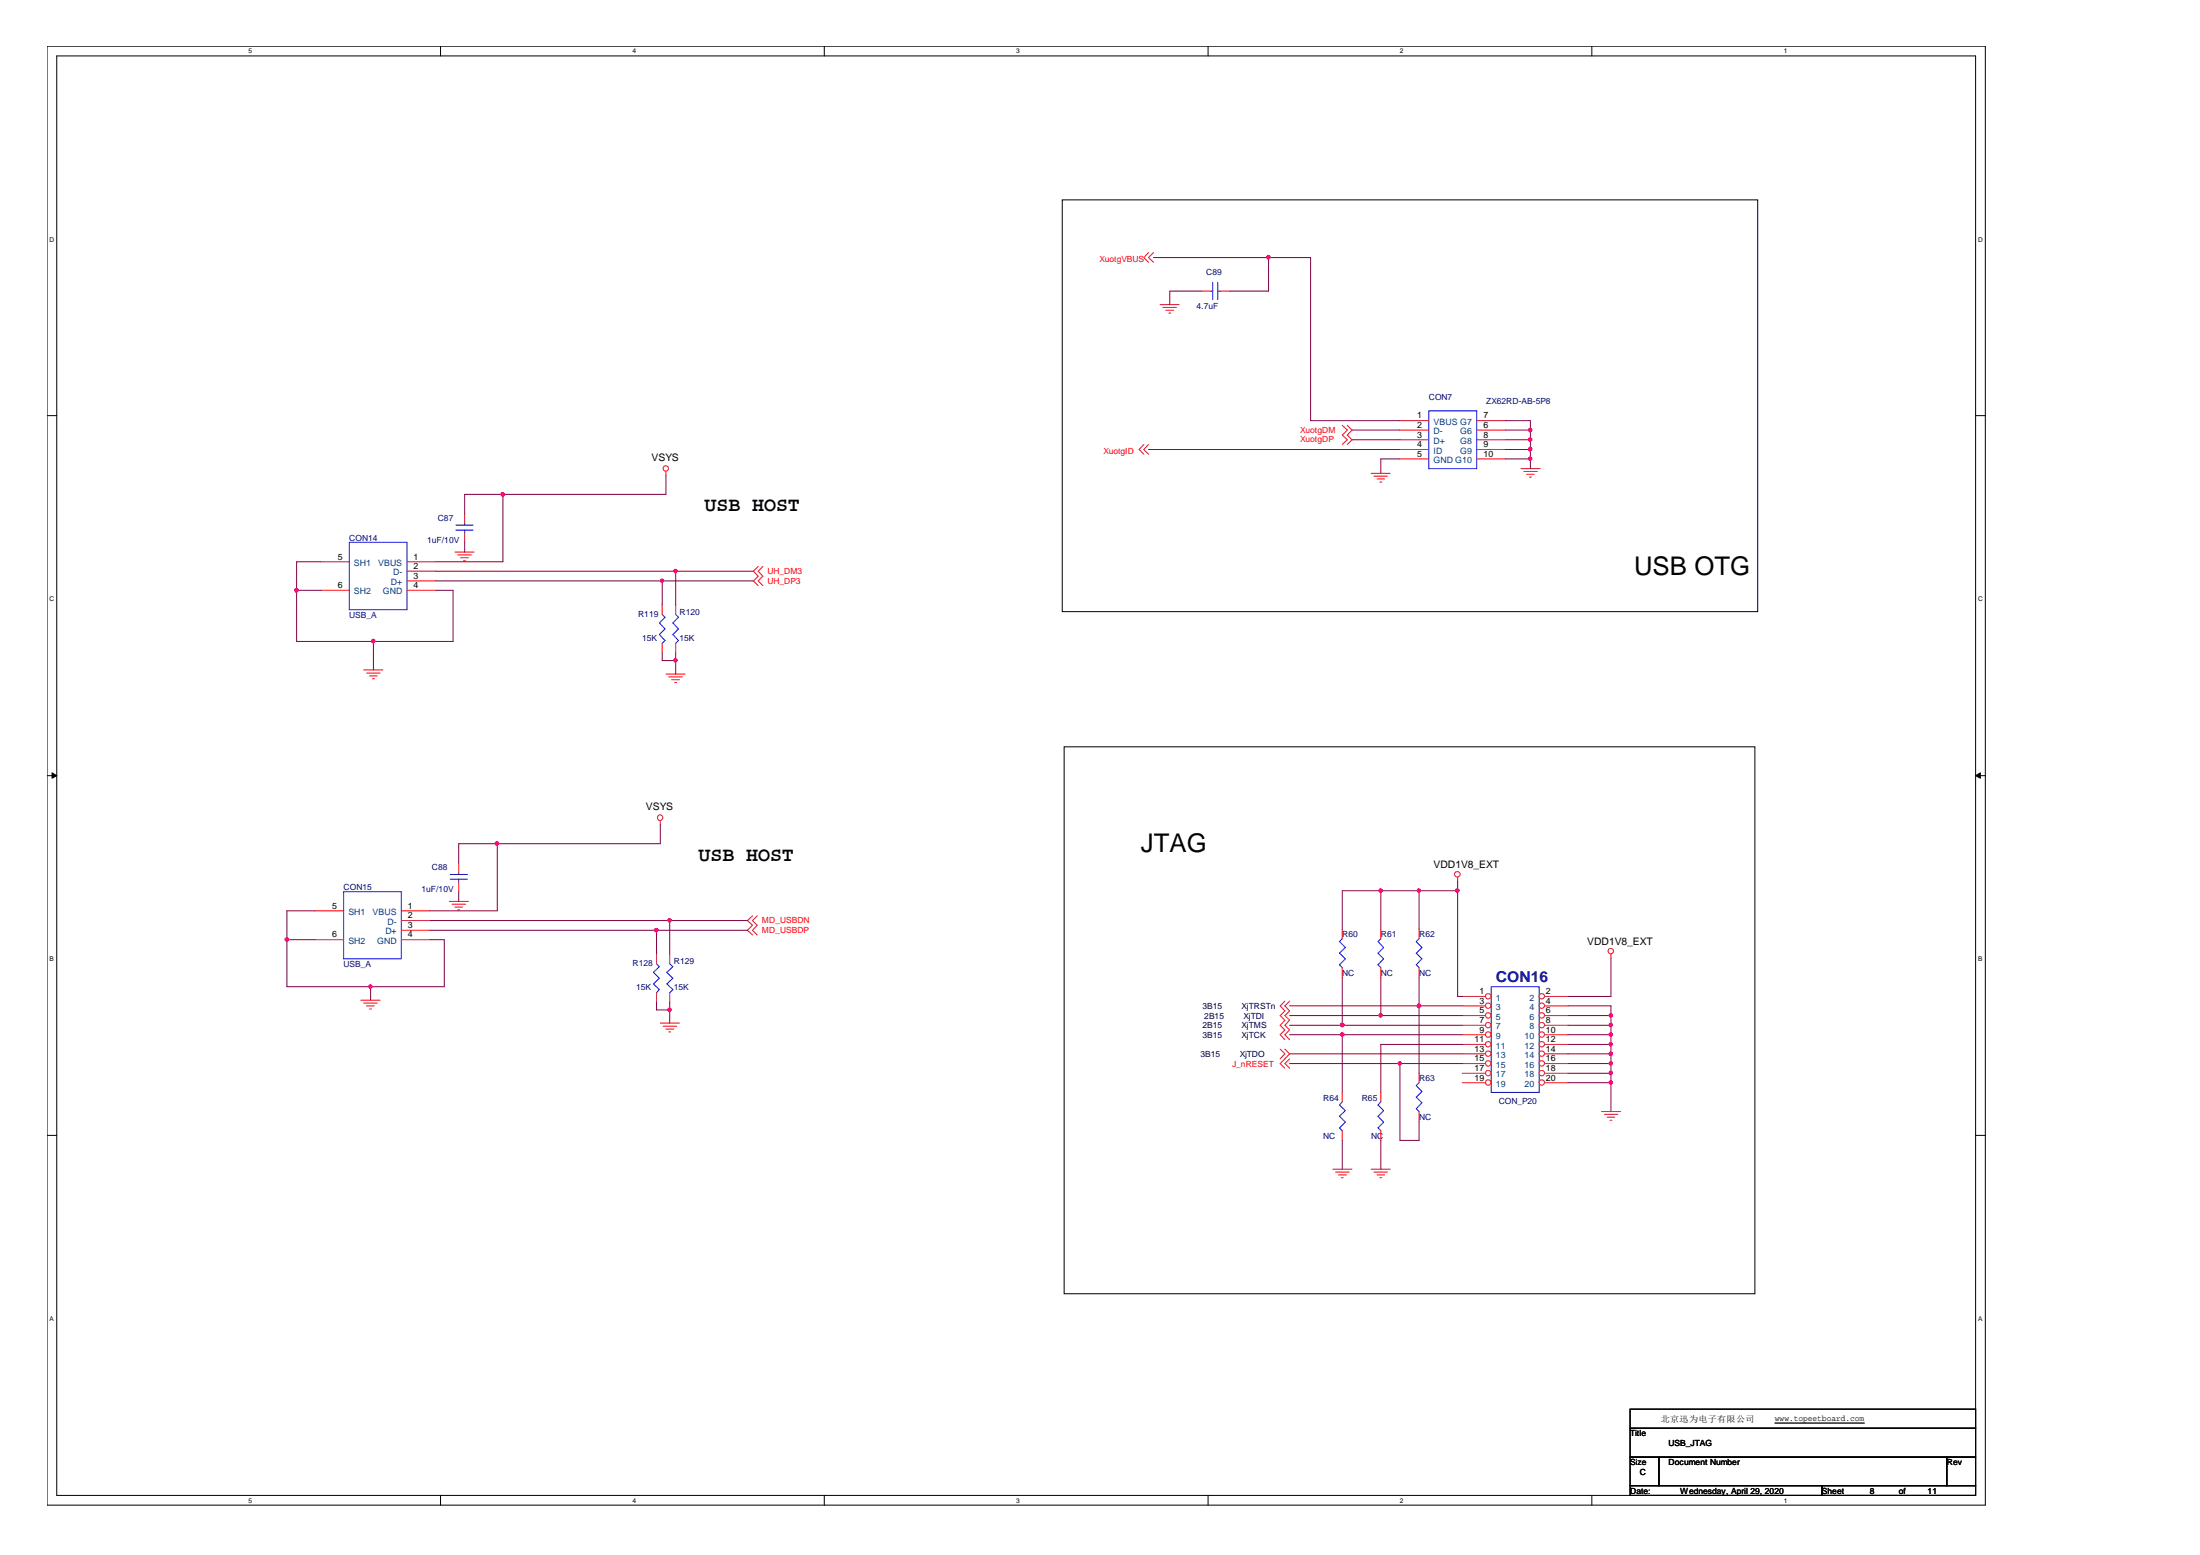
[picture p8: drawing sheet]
<svg xmlns="http://www.w3.org/2000/svg" width="297mm" height="210mm" viewBox="0 0 297 210" stroke-linecap="round" stroke-linejoin="round" font-family="sans-serif">
<path d="M6.3 6.2h261.8v197h-261.8zM7.7 7.5h259v194.4h-259z" fill="none" stroke="#000" stroke-width=".14"/>
<g fill="#fff">
<path d="M33.6 6.4h.5v1h-.5z"/>
<path d="M33.6 202h.5v1h-.5z"/>
</g>
<path d="M59.5 6.2v1.3M59.5 201.9v1.3" fill="none" stroke="#000" stroke-width=".14"/>
<g fill="#fff">
<path d="M85.4 6.4h.5v1h-.5z"/>
<path d="M85.4 202h.5v1h-.5z"/>
</g>
<path d="M111.3 6.2v1.3M111.3 201.9v1.3" fill="none" stroke="#000" stroke-width=".14"/>
<g fill="#fff">
<path d="M137.2 6.4h.5v1h-.5z"/>
<path d="M137.2 202h.5v1h-.5z"/>
</g>
<path d="M163.1 6.2v1.3M163.1 201.9v1.3" fill="none" stroke="#000" stroke-width=".14"/>
<g fill="#fff">
<path d="M189 6.4h.5v1h-.5z"/>
<path d="M189 202h.5v1h-.5z"/>
</g>
<path d="M214.9 6.2v1.3M214.9 201.9v1.3" fill="none" stroke="#000" stroke-width=".14"/>
<g fill="#fff">
<path d="M240.8 6.4h.5v1h-.5z"/>
<path d="M240.8 202h.5v1h-.5z"/>
<path d="M6.7 31.8h.6v1h-.6z"/>
<path d="M267.1 31.8h.6v1h-.6z"/>
<path d="M6.7 80.4h.6v1h-.6z"/>
<path d="M267.1 80.4h.6v1h-.6z"/>
</g>
<path d="M6.3 56.1h1.4M266.7 56.1h1.4" fill="none" stroke="#000" stroke-width=".14"/>
<g fill="#fff">
<path d="M6.7 129h.6v1h-.6z"/>
<path d="M267.1 129h.6v1h-.6z"/>
</g>
<path d="M6.3 104.7h1.4M266.7 104.7h1.4" fill="none" stroke="#000" stroke-width=".14"/>
<g fill="#000" stroke="#000" stroke-width=".14">
<path d="M7 104.3l.7 .4-.7 .3z" fill-rule="evenodd"/>
<path d="M266.7 104.7l.7-.4v.7z" fill-rule="evenodd"/>
</g>
<g fill="#fff">
<path d="M6.7 177.5h.5v1h-.5z"/>
<path d="M267.1 177.5h.5v1h-.5z"/>
</g>
<path d="M143.4 27h93.9v55.6h-93.9zM143.7 100.8h93.2v73.8h-93.2zM6.3 153.3h1.4M266.7 153.3h1.4M220.1 190.2h46.6v2.6h-46.6zM220.1 192.8h46.6v3.9h-46.6zM220.1 196.7h3.9v3.8h-3.9zM224 196.7h38.8v3.8h-38.8zM262.8 196.7h3.9v3.8h-3.9zM220.1 200.5h25.9v1.4h-25.9zM246 200.5h20.7v1.4h-20.7z" fill="none" stroke="#000" stroke-width=".14"/>
<path d="M239.6 192.1h12.1" fill="none" stroke="#000" stroke-width=".18"/>
<g fill="none" stroke="#f00" stroke-width=".14">
<path d="M155.1 34.1l-.7 .7 .7 .6M155.7 34.1l-.6 .7 .6 .6M156.6 41.1h2.6M157 41.5h1.8M157.4 41.9h1.1M157.8 42.3h.3M181.2 57.4l.7 .7-.7 .6 .7 .7-.7 .6M181.9 57.4l.6 .7-.6 .6 .6 .7-.6 .6M61.4 74.5h2.6M61.8 74.9h1.8M62.2 75.3h1M62.6 75.7h.3"/>
<path d="M89.9 63.6v.5M102.4 76.5l-.7 .6 .7 .7-.7 .6 .7 .7M103 76.5l-.6 .6 .6 .7-.6 .6 .6 .7M154.4 60l-.6 .7 .6 .6M155.1 60l-.7 .7 .7 .6M185.1 63.9h2.6M185.5 64.3h1.8M185.9 64.7h1M186.3 65.1h.3M205.4 63.3h2.5M205.7 63.6h1.9M206.1 64h1"/>
<path d="M206.5 64.4h.3M49.1 90.4h2.6M49.5 90.9h1.8M49.9 91.2h1M50.3 91.6h.2M89.9 91h2.6M90.3 91.4h1.8M90.7 91.8h1M91.1 92.1h.3M91.2 81.6v1.3M91.2 86.8v1.3M89.2 110.8v.5"/>
<path d="M196.8 118.4v.6M48.7 135h2.6M49.1 135.4h1.8M49.5 135.8h1M49.9 136.2h.3M60.7 121.7h2.5M61 122.1h1.9M61.4 122.4h1M61.8 122.8h.3M89.2 138.1h2.5M89.5 138.5h1.9M89.9 138.9h1.1"/>
<path d="M90.3 139.3h.3M101.6 123.6l-.7 .7 .7 .6-.7 .7 .7 .6M102.2 123.6l-.6 .7 .6 .6-.6 .7 .6 .6M173.5 135.1l-.7 .7 .7 .7-.7 .6 .7 .6-.7 .7 .7 .6-.7 .7 .7 .6M174.1 135.1l-.6 .7 .6 .7-.6 .6 .6 .6-.6 .7 .6 .6-.6 .7 .6 .6M181.2 125.4v1.3M181.2 130.6v1.3M191.6 125.4v1.3M191.6 130.6v1.3M217.5 128.8v.5M172.8 141.6l.7 .7-.7 .6M173.5 141.6l.6 .7-1.3 1.3 .7 .6"/>
<path d="M174.1 142.9l-.6 .7 .6 .6M180 157.8h2.5M180.3 158.2h1.9M180.7 158.6h1.1M181.1 159h.3M185.1 157.8h2.6M185.5 158.2h1.8M185.9 158.6h1M186.3 159h.3M186.4 147.5v1.2M186.4 152.6v1.3M216.2 150h2.6"/>
<path d="M216.6 150.4h1.8M217 150.8h1M217.4 151.2h.2"/>
<circle cx="89.9" cy="63.2" r=".37"/>
<circle cx="89.1" cy="110.4" r=".38"/>
<circle cx="196.8" cy="118" r=".37"/>
<circle cx="217.5" cy="128.4" r=".37"/>
</g>
<path d="M91.2 82.9l.4 .4-.8 .8 .8 .8-.8 .8 .8 .8-.4 .3M181.2 126.7l-.4 .4 .9 .8-.9 .8 .9 .7-.9 .8 .4 .4M191.6 126.7l-.4 .4 .8 .8-.8 .8 .8 .7-.8 .8 .4 .4M201.3 133.2h6.5v14.3h-6.5zM186.4 148.7l-.3 .5 .7 .7-.7 .8 .7 .8-.7 .7 .3 .4" fill="none" stroke="#00f" stroke-width=".14"/>
<circle cx="200.9" cy="134.5" r=".37" fill="#fff" stroke="#f00" stroke-width=".14"/>
<path d="M197.4 134.5h3.2" fill="none" stroke="#f00" stroke-width=".14"/>
<circle cx="208.2" cy="134.5" r=".37" fill="#fff" stroke="#f00" stroke-width=".14"/>
<path d="M208.6 134.5h3.1" fill="none" stroke="#f00" stroke-width=".14"/>
<circle cx="200.9" cy="135.8" r=".37" fill="#fff" stroke="#f00" stroke-width=".14"/>
<path d="M197.4 135.8h3.2" fill="none" stroke="#f00" stroke-width=".14"/>
<circle cx="208.2" cy="135.8" r=".37" fill="#fff" stroke="#f00" stroke-width=".14"/>
<path d="M208.6 135.8h3.1" fill="none" stroke="#f00" stroke-width=".14"/>
<circle cx="200.9" cy="137.1" r=".37" fill="#fff" stroke="#f00" stroke-width=".14"/>
<path d="M197.4 137.1h3.2" fill="none" stroke="#f00" stroke-width=".14"/>
<circle cx="208.2" cy="137.1" r=".37" fill="#fff" stroke="#f00" stroke-width=".14"/>
<path d="M208.6 137.1h3.1" fill="none" stroke="#f00" stroke-width=".14"/>
<circle cx="200.9" cy="138.4" r=".37" fill="#fff" stroke="#f00" stroke-width=".14"/>
<path d="M197.4 138.4h3.2" fill="none" stroke="#f00" stroke-width=".14"/>
<circle cx="208.2" cy="138.4" r=".37" fill="#fff" stroke="#f00" stroke-width=".14"/>
<path d="M208.6 138.4h3.1" fill="none" stroke="#f00" stroke-width=".14"/>
<circle cx="200.9" cy="139.6" r=".37" fill="#fff" stroke="#f00" stroke-width=".14"/>
<path d="M197.4 139.7h3.2" fill="none" stroke="#f00" stroke-width=".14"/>
<circle cx="208.2" cy="139.6" r=".37" fill="#fff" stroke="#f00" stroke-width=".14"/>
<path d="M208.6 139.7h3.1" fill="none" stroke="#f00" stroke-width=".14"/>
<circle cx="200.9" cy="141" r=".37" fill="#fff" stroke="#f00" stroke-width=".14"/>
<path d="M197.4 141h3.2" fill="none" stroke="#f00" stroke-width=".14"/>
<circle cx="208.2" cy="141" r=".37" fill="#fff" stroke="#f00" stroke-width=".14"/>
<path d="M208.6 141h3.1" fill="none" stroke="#f00" stroke-width=".14"/>
<circle cx="200.9" cy="142.2" r=".37" fill="#fff" stroke="#f00" stroke-width=".14"/>
<path d="M197.4 142.3h3.2" fill="none" stroke="#f00" stroke-width=".14"/>
<circle cx="208.2" cy="142.2" r=".37" fill="#fff" stroke="#f00" stroke-width=".14"/>
<path d="M208.6 142.3h3.1" fill="none" stroke="#f00" stroke-width=".14"/>
<circle cx="200.9" cy="143.5" r=".37" fill="#fff" stroke="#f00" stroke-width=".14"/>
<path d="M197.4 143.6h3.2" fill="none" stroke="#f00" stroke-width=".14"/>
<circle cx="208.2" cy="143.5" r=".37" fill="#fff" stroke="#f00" stroke-width=".14"/>
<path d="M208.6 143.6h3.1" fill="none" stroke="#f00" stroke-width=".14"/>
<circle cx="200.9" cy="144.9" r=".37" fill="#fff" stroke="#f00" stroke-width=".14"/>
<path d="M197.4 144.9h3.2" fill="none" stroke="#f00" stroke-width=".14"/>
<circle cx="208.2" cy="144.9" r=".37" fill="#fff" stroke="#f00" stroke-width=".14"/>
<path d="M208.6 144.9h3.1" fill="none" stroke="#f00" stroke-width=".14"/>
<circle cx="200.9" cy="146.1" r=".37" fill="#fff" stroke="#f00" stroke-width=".14"/>
<path d="M197.4 146.1h3.2" fill="none" stroke="#f00" stroke-width=".14"/>
<circle cx="208.2" cy="146.1" r=".37" fill="#fff" stroke="#f00" stroke-width=".14"/>
<g fill="none" stroke="#f00" stroke-width=".14">
<path d="M162.2 39.3h1.3M164.8 39.3h1.3M189 56.8h3.9M189 58.1h3.9M189 59.4h3.9M199.4 56.8h3.9M199.4 58.1h3.9M199.4 59.4h3.9M43.3 75.8h3.9M43.3 79.7h3.9M54.9 75.8h3.9M54.9 77.1h3.9"/>
<path d="M54.9 78.4h3.9M54.9 79.7h3.9M62.7 69.4v1.2M62.7 71.9v1.3M189 60.7h3.9M189 61.9h3.9M199.4 60.7h3.9M199.4 61.9h3.9M89.4 81.6v1.3M89.4 86.8v1.3M61.9 116.5v1.3M61.9 119.1v1.3"/>
<path d="M42.5 123h3.9M42.5 126.8h3.9M54.2 123h3.8M54.2 124.3h3.8M54.2 125.6h3.8M54.2 126.8h3.8M88.6 128.8v1.3M88.6 134v1.3M90.4 128.8v1.3M90.4 134v1.3M186.4 125.4v1.3M186.4 130.6v1.3"/>
<path d="M181.2 147.5v1.2M181.2 152.6v1.3M191.6 144.9v1.2M191.6 150v1.4M208.6 146.1h3.1"/>
</g>
<g fill="none" stroke="#00f" stroke-width=".14">
<path d="M163.5 39.3h.2M163.7 38.1v2.3M164.4 39.3h.4M164.4 38.1v2.3M192.9 55.5h6.5v7.8h-6.5zM47.2 73.2h7.7v9.1h-7.7zM61.6 71.6h2.3M61.6 70.9h2.3M62.7 70.6v.3M62.7 71.6v.3M89.4 82.9l.4 .4-.8 .8 .8 .8-.8 .8 .8 .8-.4 .3M60.8 118.7h2.3"/>
<path d="M60.8 118h2.3M61.9 117.8v.2M61.9 118.7v.4M46.4 120.4h7.8v9h-7.8zM88.6 130.1l.4 .4-.8 .7 .8 .9-.8 .7 .8 .8-.4 .4M90.4 130.1l.4 .4-.8 .7 .8 .9-.8 .7 .8 .8-.4 .4M186.4 126.7l-.3 .4 .7 .8-.7 .8 .7 .7-.7 .8 .3 .4M181.2 148.7l-.4 .5 .9 .7-.9 .8 .9 .8-.9 .7 .4 .4M191.6 146.1l-.4 .4 .8 .8-.8 .8 .8 .8-.8 .8 .4 .3"/>
</g>
<g fill="none" stroke="#800040" stroke-width=".14">
<path d="M155.7 34.8h21.3v22h12M162.2 39.3h-4.3v1.8M171.3 34.8v4.5h-5.2M182.5 58.1h6.5M182.5 59.4h6.5M203.3 58.1h3.3M203.3 59.4h3.3M203.3 56.8h3.3v6.5M40 79.7h3.3M43.3 75.8h-3.3v10.8h21.2v-6.9h-2.4M58.8 78.4h42.9M58.8 77.1h42.9"/>
<path d="M62.7 73.2v1.3M67.9 66.7v9.1h-9.1M89.4 78.4v3.2M89.9 64.1v2.6h-27.2v2.7M91.2 77.1v4.5M155.1 60.7h33.9M189 61.9h-2.6v2M203.3 61.9h3.3M203.3 60.7h3.3M50.4 86.6v3.8M89.4 88.1v1.1h1.8M91.2 88.1v2.9"/>
<path d="M67.1 113.9v9.1h-9.1M89.2 111.3v2.6h-27.3v2.6M196.8 119v15.5h.6M38.7 126.8h3.8M42.5 123h-3.8v10.2h21.3v-6.4h-2M50 133.2v1.8M58 125.6h42.9M58 124.3h42.9M61.9 120.4v1.3M88.6 135.3v1h1.8M88.6 125.6v3.2M90.4 124.3v4.5"/>
<path d="M90.4 135.3v2.8M174.1 137.1h23.3M174.1 138.4h23.3M174.1 135.8h23.3M174.1 139.7h23.3M181.2 131.9v6.5M181.2 139.7v7.8M186.4 120.2v5.2M186.4 131.9v5.2M191.6 120.2v5.2M191.6 131.9v13M196.8 120.2h-15.6v5.2"/>
<path d="M211.7 137.1h5.8M211.7 135.8h5.8v14.2M211.7 138.4h5.8M211.7 139.7h5.8M217.5 129.3v5.2h-5.8M174.1 142.3h23.3M174.1 143.6h23.3M181.2 153.9v3.9M186.4 153.9v3.9M189 143.6v10.3h2.6v-2.5M197.4 141h-11v6.5M211.7 142.3h5.8"/>
<path d="M211.7 143.6h5.8M211.7 146.1h5.8M211.7 141h5.8M211.7 144.9h5.8"/>
</g>
<g fill="#f0f" stroke="#f0f" stroke-width=".14">
<path d="M67.7 66.5h.2l.2 .1-.1 .3-.1 .1-.2-.1z" fill-rule="evenodd"/>
<path d="M91 89h.4v.1v.2l-.2 .1-.2-.1z" fill-rule="evenodd"/>
<path d="M89.2 78.2h.3l.1 .2-.1 .1-.1 .1-.2-.1z" fill-rule="evenodd"/>
<path d="M91 76.9h.4v.2v.1l-.2 .1-.2-.1z" fill-rule="evenodd"/>
<path d="M206.4 57.9l.2-.1 .2 .1v.3l-.2 .1-.2-.1z" fill-rule="evenodd"/>
<path d="M206.4 59.2h.4v.1v.2l-.2 .1-.2-.1z" fill-rule="evenodd"/>
<path d="M171.1 34.5h.1l.3 .1-.1 .3-.2 .1-.1-.1z" fill-rule="evenodd"/>
<path d="M90.2 136.1h.4v.2v.2h-.2h-.2z" fill-rule="evenodd"/>
<path d="M90.2 124.1h.4v.1v.2l-.2 .1-.2-.1z" fill-rule="evenodd"/>
<path d="M50.2 86.4l.2-.1 .2 .1v.3l-.2 .1-.2-.1z" fill-rule="evenodd"/>
<path d="M39.9 79.5l.1-.1 .2 .1v.4h-.2h-.1z" fill-rule="evenodd"/>
<path d="M49.8 133h.4v.2v.1l-.2 .1-.2-.1z" fill-rule="evenodd"/>
<path d="M188.8 143.4h.4v.1v.2l-.2 .1-.2-.1z" fill-rule="evenodd"/>
<path d="M186.2 136.9h.4v.1v.2l-.2 .1-.2-.1z" fill-rule="evenodd"/>
<path d="M191.4 135.6l.2-.1 .2 .1-.1 .4h-.1h-.2z" fill-rule="evenodd"/>
<path d="M217.3 140.8h.3l.1 .1-.1 .2-.1 .1-.2-.1z" fill-rule="evenodd"/>
<path d="M217.3 136.9h.3l.1 .1-.1 .2-.1 .1-.2-.1z" fill-rule="evenodd"/>
<path d="M191.4 120h.3l.1 .2-.1 .2-.1 .1-.2-.1z" fill-rule="evenodd"/>
<path d="M186.2 120h.4v.2v.2l-.2 .1-.2-.1z" fill-rule="evenodd"/>
<path d="M217.3 143.4h.3l.1 .1-.1 .2-.1 .1-.2-.1z" fill-rule="evenodd"/>
<path d="M217.3 142.1l.2-.1 .2 .1-.1 .3-.1 .1-.2-.1z" fill-rule="evenodd"/>
<path d="M217.3 139.5h.3l.1 .1-.1 .2-.1 .1-.2-.1z" fill-rule="evenodd"/>
<path d="M217.3 138.2l.2-.1 .2 .1-.1 .3-.1 .1-.2-.1z" fill-rule="evenodd"/>
<path d="M217.3 146h.3l.1 .1-.1 .2-.1 .1-.2-.1z" fill-rule="evenodd"/>
<path d="M217.3 144.6h.2l.2 .1-.1 .3-.1 .1-.2-.1z" fill-rule="evenodd"/>
<path d="M206.4 60.4h.2l.2 .1v.3l-.2 .1-.2-.1z" fill-rule="evenodd"/>
<path d="M206.4 61.8h.4v.1v.2l-.2 .1-.2-.1z" fill-rule="evenodd"/>
<path d="M67.7 66.5h.2l.2 .1-.1 .3-.1 .1-.2-.1z" fill-rule="evenodd"/>
<path d="M91 89h.4v.1v.2l-.2 .1-.2-.1z" fill-rule="evenodd"/>
<path d="M89.2 78.2h.3l.1 .2-.1 .1-.1 .1-.2-.1z" fill-rule="evenodd"/>
<path d="M91 76.9h.4v.2v.1l-.2 .1-.2-.1z" fill-rule="evenodd"/>
<path d="M206.4 57.9l.2-.1 .2 .1v.3l-.2 .1-.2-.1z" fill-rule="evenodd"/>
<path d="M206.4 59.2h.4v.1v.2l-.2 .1-.2-.1z" fill-rule="evenodd"/>
<path d="M171.1 34.5h.1l.3 .1-.1 .3-.2 .1-.1-.1z" fill-rule="evenodd"/>
<path d="M90.2 136.1h.4v.2v.2h-.2h-.2z" fill-rule="evenodd"/>
<path d="M90.2 124.1h.4v.1v.2l-.2 .1-.2-.1z" fill-rule="evenodd"/>
<path d="M50.2 86.4l.2-.1 .2 .1v.3l-.2 .1-.2-.1z" fill-rule="evenodd"/>
<path d="M39.9 79.5l.1-.1 .2 .1v.4h-.2h-.1z" fill-rule="evenodd"/>
<path d="M49.8 133h.4v.2v.1l-.2 .1-.2-.1z" fill-rule="evenodd"/>
<path d="M188.8 143.4h.4v.1v.2l-.2 .1-.2-.1z" fill-rule="evenodd"/>
<path d="M186.2 136.9h.4v.1v.2l-.2 .1-.2-.1z" fill-rule="evenodd"/>
<path d="M191.4 135.6l.2-.1 .2 .1-.1 .4h-.1h-.2z" fill-rule="evenodd"/>
<path d="M217.3 140.8h.3l.1 .1-.1 .2-.1 .1-.2-.1z" fill-rule="evenodd"/>
<path d="M217.3 136.9h.3l.1 .1-.1 .2-.1 .1-.2-.1z" fill-rule="evenodd"/>
<path d="M191.4 120h.3l.1 .2-.1 .2-.1 .1-.2-.1z" fill-rule="evenodd"/>
<path d="M186.2 120h.4v.2v.2l-.2 .1-.2-.1z" fill-rule="evenodd"/>
<path d="M217.3 143.4h.3l.1 .1-.1 .2-.1 .1-.2-.1z" fill-rule="evenodd"/>
<path d="M217.3 142.1l.2-.1 .2 .1-.1 .3-.1 .1-.2-.1z" fill-rule="evenodd"/>
<path d="M217.3 139.5h.3l.1 .1-.1 .2-.1 .1-.2-.1z" fill-rule="evenodd"/>
<path d="M217.3 138.2l.2-.1 .2 .1-.1 .3-.1 .1-.2-.1z" fill-rule="evenodd"/>
<path d="M217.3 146h.3l.1 .1-.1 .2-.1 .1-.2-.1z" fill-rule="evenodd"/>
<path d="M217.3 144.6h.2l.2 .1-.1 .3-.1 .1-.2-.1z" fill-rule="evenodd"/>
<path d="M206.4 60.4h.2l.2 .1v.3l-.2 .1-.2-.1z" fill-rule="evenodd"/>
<path d="M206.4 61.8h.4v.1v.2l-.2 .1-.2-.1z" fill-rule="evenodd"/>
<circle cx="67.1" cy="113.9" r=".25"/>
<circle cx="88.6" cy="125.5" r=".25"/>
<circle cx="38.7" cy="126.8" r=".25"/>
<circle cx="196.8" cy="120.2" r=".25"/>
<circle cx="181.2" cy="138.4" r=".26"/>
<circle cx="181.2" cy="139.6" r=".25"/>
</g>
<g font-size="3.5">
<text x="220.6" y="77.6">USB OTG</text>
<text x="154.1" y="115">JTAG</text>
</g>
<g font-size="2.7">
<text x="95.1" y="69">USB HOST</text>
<text x="94.3" y="116.2">USB HOST</text>
</g>
<text font-size="2" fill="#000080" x="202" y="132.5">CON16</text>
<g font-size="1.4">
<text x="88" y="62.2">VSYS</text>
<text x="87.2" y="109.4">VSYS</text>
<text x="193.5" y="117.2">VDD1V8_EXT</text>
<text x="214.3" y="127.5">VDD1V8_EXT</text>
</g>
<g font-size="1.2">
<text x="191.3" y="56.5">1</text>
<text x="191.3" y="57.8">2</text>
<text x="191.3" y="59.1">3</text>
<text x="200.3" y="57.8">6</text>
<text x="200.3" y="56.5">7</text>
<text x="200.3" y="59.1">8</text>
<text x="191.3" y="60.4">4</text>
<text x="191.3" y="61.7">5</text>
<text x="200.3" y="61.7">10</text>
<text x="200.3" y="60.4">9</text>
<text x="45.6" y="75.5">5</text>
<text x="55.8" y="75.5">1</text>
<text x="55.8" y="76.8">2</text>
<text x="45.6" y="79.4">6</text>
<text x="55.8" y="78.1">3</text>
<text x="55.8" y="79.4">4</text>
<text x="44.8" y="122.7">5</text>
<text x="55.1" y="122.7">1</text>
<text x="55.1" y="125.3">3</text>
<text x="55.1" y="124">2</text>
<text x="44.8" y="126.5">6</text>
<text x="55.1" y="126.5">4</text>
<text x="199.8" y="134.2">1</text>
<text x="199.8" y="135.5">3</text>
<text x="199.8" y="136.8">5</text>
<text x="208.7" y="134.2">2</text>
<text x="208.7" y="135.5">4</text>
<text x="208.7" y="136.8">6</text>
<text x="199.1" y="140.7">11</text>
<text x="199.1" y="142">13</text>
<text x="199.1" y="143.3">15</text>
<text x="199.8" y="138.1">7</text>
<text x="199.8" y="139.4">9</text>
<text x="208.7" y="138.1">8</text>
<text x="208.7" y="139.4">10</text>
<text x="208.7" y="140.7">12</text>
<text x="208.7" y="142">14</text>
<text x="208.7" y="143.3">16</text>
<text x="199.1" y="144.6">17</text>
<text x="199.1" y="145.9">19</text>
<text x="208.7" y="144.6">18</text>
<text x="208.7" y="145.9">20</text>
</g>
<g font-size="1.2" fill="#004080">
<text x="193.5" y="57.3">VBUS G7</text>
<text x="193.5" y="58.6">D-</text>
<text x="193.5" y="59.9">D+</text>
<text x="197.1" y="58.6">G6</text>
<text x="197.1" y="59.9">G8</text>
<text x="193.5" y="61.2">ID</text>
<text x="193.5" y="62.5">GND G10</text>
<text x="197.1" y="61.2">G9</text>
<text x="47.8" y="76.4">SH1</text>
<text x="51.1" y="76.4">VBUS</text>
<text x="53.1" y="77.7">D-</text>
<text x="47.8" y="80.2">SH2</text>
<text x="51.7" y="80.2">GND</text>
<text x="52.8" y="79">D+</text>
<text x="47" y="123.5">SH1</text>
<text x="50.3" y="123.5">VBUS</text>
<text x="52.3" y="124.8">D-</text>
<text x="47" y="127.4">SH2</text>
<text x="50.9" y="127.4">GND</text>
<text x="52" y="126.1">D+</text>
<text x="202" y="135.1">1</text>
<text x="202" y="136.3">3</text>
<text x="202" y="137.6">5</text>
<text x="206.5" y="135.1">2</text>
<text x="206.5" y="136.3">4</text>
<text x="206.5" y="137.6">6</text>
<text x="202" y="139">7</text>
<text x="202" y="140.2">9</text>
<text x="202" y="141.5">11</text>
<text x="202" y="142.8">13</text>
<text x="205.8" y="140.2">10</text>
<text x="205.8" y="141.5">12</text>
<text x="205.8" y="142.8">14</text>
<text x="206.5" y="139">8</text>
<text x="202" y="144.1">15</text>
<text x="202" y="145.4">17</text>
<text x="202" y="146.7">19</text>
<text x="205.8" y="144.1">16</text>
<text x="205.8" y="145.4">18</text>
<text x="205.8" y="146.7">20</text>
</g>
<g font-size="1.1" fill="#f00">
<text x="148.5" y="35.3">XuotgVBUS</text>
<text x="175.6" y="58.4">XuotgDM</text>
<text x="175.6" y="59.7">XuotgDP</text>
<text x="149" y="61.2">XuotgID</text>
<text x="103.6" y="77.4">UH_DM3</text>
<text x="103.6" y="78.9">UH_DP3</text>
<text x="102.9" y="124.6">MD_USBDN</text>
<text x="102.9" y="126">MD_USBDP</text>
<text x="166.4" y="144">J_nRESET</text>
</g>
<g font-size="1.1" fill="#000080">
<text x="161.5" y="41.7">4.7uF</text>
<text x="162.9" y="37.1">C89</text>
<text x="192.9" y="54">CON7</text>
<text x="200.7" y="54.5">ZX62RD-AB-5P8</text>
<text x="59.1" y="70.3">C87</text>
<text x="47.2" y="73">CON14</text>
<text x="57.7" y="73.3">1uF/10V</text>
<text x="47.2" y="83.4">USB_A</text>
<text x="86.1" y="83.3">R119</text>
<text x="91.7" y="83">R120</text>
<text x="86.7" y="86.5">15K</text>
<text x="91.7" y="86.5">15K</text>
<text x="58.3" y="117.4">C88</text>
<text x="46.4" y="120.2">CON15</text>
<text x="56.9" y="120.5">1uF/10V</text>
<text x="46.4" y="130.5">USB_A</text>
<text x="85.4" y="130.4">R128</text>
<text x="91" y="130.1">R129</text>
<text x="181.2" y="126.5">R60</text>
<text x="181.2" y="131.7">NC</text>
<text x="186.4" y="126.5">R61</text>
<text x="186.4" y="131.7">NC</text>
<text x="191.6" y="126.5">R62</text>
<text x="191.6" y="131.7">NC</text>
<text x="85.9" y="133.7">15K</text>
<text x="91" y="133.7">15K</text>
<text x="178.6" y="148.6">R64</text>
<text x="183.9" y="148.6">R65</text>
<text x="191.6" y="146">R63</text>
<text x="202.4" y="149.1">CON_P20</text>
<text x="178.6" y="153.7">NC</text>
<text x="185.1" y="153.7">NC</text>
<text x="191.6" y="151.1">NC</text>
</g>
<g font-size="1.1" fill="#000040">
<text x="162.3" y="136.2">3B15</text>
<text x="162.6" y="137.6">2B15</text>
<text x="167.6" y="136.2">XjTRSTn</text>
<text x="167.9" y="137.6">XjTDI</text>
<text x="162.1" y="142.7">3B15</text>
<text x="162.3" y="140.1">3B15</text>
<text x="162.3" y="138.8">2B15</text>
<text x="167.4" y="142.7">XjTDO</text>
<text x="167.6" y="140.1">XjTCK</text>
<text x="167.6" y="138.8">XjTMS</text>
</g>
<g font-size="1.1">
<text x="224.2" y="192">北京迅为电子有限公司</text>
<text x="239.6" y="191.8">www.topeetboard.com</text>
<text x="220.1" y="193.9">Title</text>
<text x="220.1" y="197.8">Size</text>
<text x="225.3" y="195.2">USB_JTAG</text>
<text x="225.3" y="197.8">Document Number</text>
<text x="262.8" y="197.8">Rev</text>
<text x="220.1" y="201.6">Date:</text>
<text x="221.4" y="199.1">C</text>
<text x="226.9" y="201.6">Wednesday, April 29, 2020</text>
<text x="246" y="201.6">Sheet</text>
<text x="252.5" y="201.6">8</text>
<text x="256.4" y="201.6">of</text>
<text x="260.3" y="201.6">11</text>
</g>
<g font-size=".9">
<text x="33.6" y="7.2">5</text>
<text x="85.4" y="7.2">4</text>
<text x="137.2" y="7.2">3</text>
<text x="189" y="7.2">2</text>
<text x="240.8" y="7.2">1</text>
<text x="6.7" y="32.6">D</text>
<text x="267.1" y="32.6">D</text>
<text x="6.7" y="81.2">C</text>
<text x="267.1" y="81.2">C</text>
<text x="6.7" y="129.8">B</text>
<text x="267.1" y="129.8">B</text>
<text x="6.7" y="178.3">A</text>
<text x="267.1" y="178.3">A</text>
<text x="33.6" y="202.8">5</text>
<text x="85.4" y="202.8">4</text>
<text x="137.2" y="202.8">3</text>
<text x="189" y="202.8">2</text>
<text x="240.8" y="202.8">1</text>
</g>
</svg>
